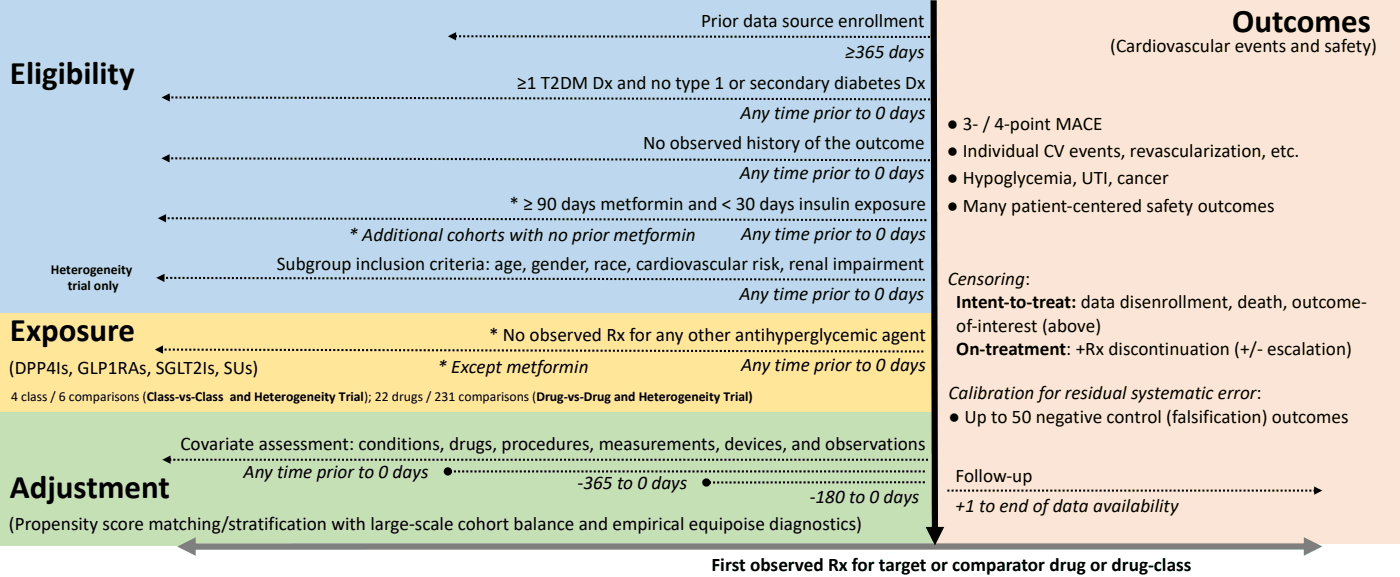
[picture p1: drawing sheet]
<svg xmlns="http://www.w3.org/2000/svg" width="360mm" height="148mm" viewBox="0 0 360 148" stroke-linecap="round" stroke-linejoin="round" font-family="sans-serif">
<path d="M239.6 0h120.7v139.7h-120.7z" fill="#fbe5d6"/>
<path d="M0 105.7h239.9v34.4h-239.9z" fill="#c5e0b4"/>
<path d="M0 80.1h239.9v25.7h-239.9z" fill="#ffe699"/>
<path d="M0 .1h240.1v80.4h-240.1z" fill="#bdd7ee"/>
<path d="M49.6 139.6v1.6h286.7v-1.6zM45.6 140.4l4.8 2.4v-4.8zM335.5 138v4.8l4.8-2.4z" fill="#7f7f7f"/>
<g fill="#000">
<path d="M238.8 9.2h.5v.6h-.5zM237.7 9.2h.5v.6h-.5zM236.7 9.2h.5v.6h-.5zM235.6 9.2h.5v.6h-.5zM234.5 9.2h.6v.6h-.6zM233.5 9.2h.5v.6h-.5zM232.4 9.2h.6v.6h-.6zM231.4 9.2h.5v.5h-.5zM230.3 9.2h.5v.5h-.5zM229.3 9.2h.5v.5h-.5zM228.2 9.2h.5v.5h-.5zM227.1 9.2h.6v.5h-.6zM226.1 9.2h.5v.5h-.5zM225 9.2h.5v.5h-.5zM224 9.2h.5v.5h-.5zM222.9 9.2h.5v.5h-.5zM221.8 9.2h.6v.5h-.6zM220.8 9.2h.5v.5h-.5zM219.7 9.2h.6v.5h-.6zM218.7 9.2h.5v.5h-.5zM217.6 9.2h.5v.5h-.5zM216.6 9.2h.5v.5h-.5zM215.5 9.2h.5v.5h-.5zM214.4 9.2h.6v.5h-.6zM213.4 9.2h.5v.5h-.5zM212.3 9.2h.5v.5h-.5zM211.3 9.2h.5v.5h-.5zM210.2 9.2h.5v.5h-.5zM209.1 9.2h.6v.5h-.6zM208.1 9.2h.5v.5h-.5zM207 9.2h.6v.5h-.6zM206 9.2h.5v.5h-.5zM204.9 9.2h.5v.5h-.5zM203.9 9.2h.5v.5h-.5zM202.8 9.2h.5v.5h-.5zM201.7 9.2h.6v.5h-.6zM200.7 9.2h.5v.5h-.5zM199.6 9.2h.5v.5h-.5zM198.6 9.2h.5v.5h-.5zM197.5 9.2h.5v.5h-.5zM196.4 9.2h.6v.5h-.6zM195.4 9.2h.5v.5h-.5zM194.3 9.2h.6v.5h-.6zM193.3 9.2h.5v.5h-.5zM192.2 9.2h.5v.5h-.5zM191.2 9.2h.5v.5h-.5zM190.1 9.2h.5v.5h-.5zM189 9.2h.6v.5h-.6zM188 9.2h.5v.5h-.5zM186.9 9.2h.5v.5h-.5zM185.9 9.2h.5v.5h-.5zM184.8 9.2h.5v.5h-.5zM183.7 9.2h.6v.5h-.6zM182.7 9.1h.5v.6h-.5zM181.6 9.1h.6v.6h-.6zM180.6 9.1h.5v.6h-.5zM179.5 9.1h.5v.6h-.5zM178.5 9.1h.5v.6h-.5zM177.4 9.1h.5v.6h-.5zM176.3 9.1h.6v.6h-.6zM175.3 9.1h.5v.6h-.5zM174.2 9.1h.5v.6h-.5zM173.2 9.1h.5v.6h-.5zM172.1 9.1h.5v.6h-.5zM171 9.1h.6v.6h-.6zM170 9.1h.5v.6h-.5zM168.9 9.1h.6v.6h-.6zM167.9 9.1h.5v.6h-.5zM166.8 9.1h.5v.6h-.5zM165.8 9.1h.5v.6h-.5zM164.7 9.1h.5v.6h-.5zM163.6 9.1h.6v.6h-.6zM162.6 9.1h.5v.5h-.5zM161.5 9.1h.5v.5h-.5zM160.5 9.1h.5v.5h-.5zM159.4 9.1h.5v.5h-.5zM158.3 9.1h.6v.5h-.6zM157.3 9.1h.5v.5h-.5zM156.2 9.1h.6v.5h-.6zM155.2 9.1h.5v.5h-.5zM154.1 9.1h.5v.5h-.5zM153.1 9.1h.5v.5h-.5zM152 9.1h.5v.5h-.5zM150.9 9.1h.6v.5h-.6zM149.9 9.1h.5v.5h-.5zM148.8 9.1h.5v.5h-.5zM147.8 9.1h.5v.5h-.5zM146.7 9.1h.5v.5h-.5zM145.6 9.1h.6v.5h-.6zM144.6 9.1h.5v.5h-.5zM143.5 9.1h.6v.5h-.6zM142.5 9.1h.5v.5h-.5zM141.4 9.1h.5v.5h-.5zM140.4 9.1h.5v.5h-.5zM139.3 9.1h.5v.5h-.5zM138.2 9.1h.6v.5h-.6zM137.2 9.1h.5v.5h-.5zM136.1 9.1h.5v.5h-.5zM135.1 9.1h.5v.5h-.5zM134 9.1h.5v.5h-.5zM132.9 9.1h.6v.5h-.6zM131.9 9.1h.5v.5h-.5zM130.8 9.1h.6v.5h-.6zM129.8 9.1h.5v.5h-.5zM128.7 9.1h.5v.5h-.5zM127.7 9.1h.5v.5h-.5zM126.6 9.1h.5v.5h-.5zM125.5 9.1h.6v.5h-.6zM124.5 9.1h.5v.5h-.5zM123.4 9.1h.5v.5h-.5zM122.4 9.1h.5v.5h-.5zM121.3 9.1h.5v.5h-.5zM120.2 9.1h.6v.5h-.6zM119.2 9.1h.5v.5h-.5zM118.1 9.1h.6v.5h-.6zM117.1 9.1h.5v.5h-.5zM115.3 9.3l2.1-1v2.1z"/>
<path d="M239.5 .1h1.5l.4 136.1h-1.6zM238.2 135.4h4.8l-2.4 4.7z"/>
<path d="M238.8 25.3h.5v.5h-.5zM237.8 25.3h.5v.5h-.5zM236.7 25.3h.5v.5h-.5zM235.6 25.3h.6v.5h-.6zM234.6 25.2l.5 .1v.5h-.5zM233.5 25.2h.6v.6h-.6zM232.5 25.2h.5v.6h-.5zM231.4 25.2h.5v.6h-.5zM230.4 25.2h.5v.6h-.5zM229.3 25.2h.5v.6h-.5zM228.2 25.2h.6v.6h-.6zM227.2 25.2h.5v.6h-.5zM226.1 25.2h.5v.6h-.5zM225.1 25.2h.5v.6h-.5zM224 25.2h.5v.6h-.5zM222.9 25.2h.6v.6l-.6-.1zM221.9 25.2h.5v.5h-.5zM220.8 25.2h.6v.5h-.6zM219.8 25.2h.5v.5h-.5zM218.7 25.2h.5v.5h-.5zM217.7 25.2h.5v.5h-.5zM216.6 25.2h.5v.5h-.5zM215.5 25.2h.6v.5h-.6zM214.5 25.2h.5v.5h-.5zM213.4 25.2h.5v.5h-.5zM212.4 25.2h.5v.5h-.5zM211.3 25.2h.5v.5h-.5zM210.2 25.2h.6v.5h-.6zM209.2 25.2h.5v.5h-.5zM208.1 25.2h.6v.5h-.6zM207.1 25.2h.5v.5h-.5zM206 25.2h.5v.5h-.5zM205 25.2h.5v.5h-.5zM203.9 25.2h.5v.5h-.5zM202.8 25.2h.6v.5h-.6zM201.8 25.2h.5v.5h-.5zM200.7 25.2h.5v.5h-.5zM199.7 25.2h.5v.5h-.5zM198.6 25.2h.5v.5h-.5zM197.5 25.2h.6v.5h-.6zM196.5 25.2h.5v.5h-.5zM195.4 25.2h.6v.5h-.6zM194.4 25.1h.5v.6h-.5zM193.3 25.1h.5v.6h-.5zM192.3 25.1h.5v.6h-.5zM191.2 25.1h.5v.6h-.5zM190.1 25.1h.6v.6h-.6zM189.1 25.1h.5v.6h-.5zM188 25.1h.5v.6h-.5zM187 25.1h.5v.6h-.5zM185.9 25.1h.5v.6h-.5zM184.8 25.1h.6v.6h-.6zM183.8 25.1h.5v.6h-.5zM182.7 25.1h.6v.5h-.6zM181.7 25.1h.5v.5h-.5zM180.6 25.1h.5v.5h-.5zM179.6 25.1h.5v.5h-.5zM178.5 25.1h.5v.5h-.5zM177.4 25.1h.6v.5h-.6zM176.4 25.1h.5v.5h-.5zM175.3 25.1h.5v.5h-.5zM174.3 25.1h.5v.5h-.5zM173.2 25.1h.5v.5h-.5zM172.1 25.1h.6v.5h-.6zM171.1 25.1h.5v.5h-.5zM170 25.1h.6v.5h-.6zM169 25.1h.5v.5h-.5zM167.9 25.1h.5v.5h-.5zM166.9 25.1h.5v.5h-.5zM165.8 25.1h.5v.5h-.5zM164.7 25.1h.6v.5h-.6zM163.7 25.1h.5v.5h-.5zM162.6 25.1h.5v.5h-.5zM161.6 25.1h.5v.5h-.5zM160.5 25.1h.5v.5h-.5zM159.4 25.1h.6v.5h-.6zM158.4 25.1h.5v.5h-.5zM157.3 25.1h.6v.5h-.6zM156.3 25.1h.5v.5h-.5zM155.2 25.1h.5v.5h-.5zM154.2 25h.5v.6h-.5zM153.1 25h.5v.6h-.5zM152 25h.6v.6h-.6zM151 25h.5v.6h-.5zM149.9 25h.5v.6h-.5zM148.9 25h.5v.6h-.5zM147.8 25h.5v.6h-.5zM146.7 25h.6v.6h-.6zM145.7 25h.5v.6h-.5zM144.6 25h.6v.6h-.6zM143.6 25h.5v.6h-.5zM142.5 25h.5v.5h-.5zM141.5 25h.5v.5h-.5zM140.4 25h.5v.5h-.5zM139.3 25h.6v.5h-.6zM138.3 25h.5v.5h-.5zM137.2 25h.5v.5h-.5zM136.2 25h.5v.5h-.5zM135.1 25h.5v.5h-.5zM134 25h.6v.5h-.6zM133 25h.5v.5h-.5zM131.9 25h.6v.5h-.6zM130.9 25h.5v.5h-.5zM129.8 25h.5v.5h-.5zM128.8 25h.5v.5h-.5zM127.7 25h.5v.5h-.5zM126.6 25h.6v.5h-.6zM125.6 25h.5v.5h-.5zM124.5 25h.5v.5h-.5zM123.5 25h.5v.5h-.5zM122.4 25h.5v.5h-.5zM121.3 25h.6v.5h-.6zM120.3 25h.5v.5h-.5zM119.2 25h.6v.5h-.6zM118.2 25h.5v.5h-.5zM117.1 25h.5v.5h-.5zM116.1 25h.5v.5h-.5zM115 25h.5v.5h-.5zM113.9 24.9h.6v.6h-.6zM112.9 24.9h.5v.6h-.5zM111.8 24.9h.5v.6h-.5zM110.8 24.9h.5v.6h-.5zM109.7 24.9h.5v.6h-.5zM108.6 24.9h.6v.6h-.6zM107.6 24.9h.5v.6h-.5zM106.5 24.9h.6v.6h-.6zM105.5 24.9h.5v.6h-.5zM104.4 24.9h.5v.6h-.5zM103.4 24.9h.5v.6h-.5zM102.3 24.9h.5v.5h-.5zM101.2 24.9h.6v.5h-.6zM100.2 24.9h.5v.5h-.5zM99.1 24.9h.5v.5h-.5zM98.1 24.9h.5v.5h-.5zM97 24.9h.5v.5h-.5zM95.9 24.9h.6v.5h-.6zM94.9 24.9h.5v.5h-.5zM93.8 24.9h.6v.5h-.6zM92.8 24.9h.5v.5h-.5zM91.7 24.9h.5v.5h-.5zM90.7 24.9h.5v.5h-.5zM89.6 24.9h.5v.5h-.5zM88.5 24.9h.6v.5h-.6zM87.5 24.9h.5v.5h-.5zM86.4 24.9h.5v.5h-.5zM85.4 24.9h.5v.5h-.5zM84.3 24.9h.5v.5h-.5zM83.2 24.9h.6v.5h-.6zM82.2 24.9h.5v.5h-.5zM81.1 24.9h.6v.5h-.6zM80.1 24.9h.5v.5h-.5zM79 24.9h.5v.5h-.5zM78 24.9h.5v.5h-.5zM76.9 24.9h.5v.5h-.5zM75.8 24.9h.6v.5h-.6zM74.8 24.9h.5v.5h-.5zM73.7 24.8h.5v.6h-.5zM72.7 24.8h.5v.6h-.5zM71.6 24.8h.5v.6h-.5zM70.5 24.8h.6v.6h-.6zM69.5 24.8h.5v.6h-.5zM68.4 24.8h.6v.6h-.6zM67.4 24.8h.5v.6h-.5zM66.3 24.8h.5v.6h-.5zM65.3 24.8h.5v.6h-.5zM64.2 24.8h.5v.6h-.5zM63.1 24.8h.6v.6h-.6zM62.1 24.8h.5v.5h-.5zM61 24.8h.5v.5h-.5zM60 24.8h.5v.5h-.5zM58.9 24.8h.5v.5h-.5zM57.8 24.8h.6v.5h-.6zM56.8 24.8h.5v.5h-.5zM55.7 24.8h.6v.5h-.6zM54.7 24.8h.5v.5h-.5zM53.6 24.8h.5v.5h-.5zM52.6 24.8h.5v.5h-.5zM51.5 24.8h.5v.5h-.5zM50.4 24.8h.6v.5h-.6zM49.4 24.8h.5v.5h-.5zM48.3 24.8h.5v.5h-.5zM47.3 24.8h.5v.5h-.5zM46.2 24.8h.5v.5h-.5zM45.1 24.8h.6v.5h-.6zM44.1 24.8h.5v.5h-.5zM43.3 24.8h.3v.5h-.3zM41.6 25l2.1-1v2.1z"/>
<path d="M237.9 56.3h.5v.5h-.5zM236.8 56.3h.5v.5h-.5zM235.7 56.3h.6v.5h-.6zM234.7 56.3h.5v.5h-.5zM233.6 56.3h.6v.5h-.6zM232.6 56.3h.5v.5h-.5zM231.5 56.3h.5v.5h-.5zM230.5 56.3h.5v.5h-.5zM229.4 56.3h.5v.5h-.5zM228.3 56.3h.6v.5h-.6zM227.3 56.3h.5v.5h-.5zM226.2 56.3h.5v.5h-.5zM225.2 56.3h.5v.5h-.5zM224.1 56.3h.5v.5h-.5zM223 56.3h.6v.5h-.6zM222 56.2l.5 .1v.5h-.5zM220.9 56.2h.6v.6h-.6zM219.9 56.2h.5v.6h-.5zM218.8 56.2h.5v.6h-.5zM217.8 56.2h.5v.6h-.5zM216.7 56.2h.5v.6h-.5zM215.6 56.2h.6v.6h-.6zM214.6 56.2h.5v.6h-.5zM213.5 56.2h.5v.6h-.5zM212.5 56.2h.5v.6h-.5zM211.4 56.2h.5v.6h-.5zM210.3 56.2h.6v.6l-.6-.1zM209.3 56.2h.5v.5h-.5zM208.2 56.2h.6v.5h-.6zM207.2 56.2h.5v.5h-.5zM206.1 56.2h.5v.5h-.5zM205.1 56.2h.5v.5h-.5zM204 56.2h.5v.5h-.5zM202.9 56.2h.6v.5h-.6zM201.9 56.2h.5v.5h-.5zM200.8 56.2h.5v.5h-.5zM199.8 56.2h.5v.5h-.5zM198.7 56.2h.5v.5h-.5zM197.6 56.2h.6v.5h-.6zM196.6 56.2h.5v.5h-.5zM195.5 56.2h.6v.5h-.6zM194.5 56.2h.5v.5h-.5zM193.4 56.2h.5v.5h-.5zM192.4 56.2h.5v.5h-.5zM191.3 56.2h.5v.5h-.5zM190.2 56.2h.6v.5h-.6zM189.2 56.2h.5v.5h-.5zM188.1 56.2h.5v.5h-.5zM187.1 56.2h.5v.5h-.5zM186 56.2h.5v.5h-.5zM184.9 56.2h.6v.5h-.6zM183.9 56.2h.5v.5h-.5zM182.8 56.2h.6v.5h-.6zM181.8 56.1l.5 .1v.5h-.5zM180.7 56.1h.5v.6h-.5zM179.7 56.1h.5v.6h-.5zM178.6 56.1h.5v.6h-.5zM177.5 56.1h.6v.6h-.6zM176.5 56.1h.5v.6h-.5zM175.4 56.1h.5v.6h-.5zM174.4 56.1h.5v.6h-.5zM173.3 56.1h.5v.6h-.5zM172.2 56.1h.6v.6h-.6zM171.2 56.1h.5v.6h-.5zM170.1 56.1h.6v.6l-.6-.1zM169.1 56.1h.5v.5h-.5zM168 56.1h.5v.5h-.5zM167 56.1h.5v.5h-.5zM165.9 56.1h.5v.5h-.5zM164.8 56.1h.6v.5h-.6zM163.8 56.1h.5v.5h-.5zM162.7 56.1h.5v.5h-.5zM161.7 56.1h.5v.5h-.5zM160.6 56.1h.5v.5h-.5zM159.5 56.1h.6v.5h-.6zM158.5 56.1h.5v.5h-.5zM157.4 56.1h.6v.5h-.6zM156.4 56.1h.5v.5h-.5zM155.3 56.1h.5v.5h-.5zM154.3 56.1h.5v.5h-.5zM153.2 56.1h.5v.5h-.5zM152.1 56.1h.6v.5h-.6zM151.1 56.1h.5v.5h-.5zM150 56.1h.5v.5h-.5zM149 56.1h.5v.5h-.5zM147.9 56.1h.5v.5h-.5zM146.8 56.1h.6v.5h-.6zM145.8 56.1h.5v.5h-.5zM144.7 56.1h.6v.5h-.6zM143.7 56.1h.5v.5h-.5zM142.6 56.1h.5v.5h-.5zM141.6 56l.5 .1v.5h-.5zM140.5 56h.5v.6h-.5zM139.4 56h.6v.6h-.6zM138.4 56h.5v.6h-.5zM137.3 56h.5v.6h-.5zM136.3 56h.5v.6h-.5zM135.2 56h.5v.6h-.5zM134.1 56h.6v.6h-.6zM133.1 56h.5v.6h-.5zM132 56h.6v.6h-.6zM131 56h.5v.6h-.5zM129.9 56h.5v.6l-.5-.1zM128.9 56h.5v.5h-.5zM127.8 56h.5v.5h-.5zM126.7 56h.6v.5h-.6zM125.7 56h.5v.5h-.5zM124.6 56h.5v.5h-.5zM123.6 56h.5v.5h-.5zM122.5 56h.5v.5h-.5zM121.4 56h.6v.5h-.6zM120.4 56h.5v.5h-.5zM119.3 56h.6v.5h-.6zM118.3 56h.5v.5h-.5zM117.2 56h.5v.5h-.5zM116.2 56h.5v.5h-.5zM115.1 56h.5v.5h-.5zM114 56h.6v.5h-.6zM113 56h.5v.5h-.5zM111.9 56h.5v.5h-.5zM110.9 56h.5v.5h-.5zM109.8 56h.5v.5h-.5zM108.7 56h.6v.5h-.6zM107.7 56h.5v.5h-.5zM106.6 56h.6v.5h-.6zM105.6 56h.5v.5h-.5zM104.5 56h.5v.5h-.5zM103.5 56h.5v.5h-.5zM102.4 56h.5v.5h-.5zM101.3 55.9l.6 .1v.5h-.6zM100.3 55.9h.5v.6h-.5zM99.2 55.9h.5v.6h-.5zM98.2 55.9h.5v.6h-.5zM97.1 55.9h.5v.6h-.5zM96 55.9h.6v.6h-.6zM95 55.9h.5v.6h-.5zM93.9 55.9h.6v.6h-.6zM92.9 55.9h.5v.6h-.5zM91.8 55.9h.5v.6h-.5zM90.8 55.9h.5v.6h-.5zM89.7 55.9h.5v.6l-.5-.1zM88.6 55.9h.6v.5h-.6zM87.6 55.9h.5v.5h-.5zM86.5 55.9h.5v.5h-.5zM85.5 55.9h.5v.5h-.5zM84.4 55.9h.5v.5h-.5zM83.3 55.9h.6v.5h-.6zM82.3 55.9h.5v.5h-.5zM81.2 55.9h.6v.5h-.6zM80.2 55.9h.5v.5h-.5zM79.1 55.9h.5v.5h-.5zM78.1 55.9h.5v.5h-.5zM77 55.9h.5v.5h-.5zM75.9 55.9h.6v.5h-.6zM74.9 55.9h.5v.5h-.5zM73.8 55.9h.5v.5h-.5zM72.8 55.9h.5v.5h-.5zM71.7 55.9h.5v.5h-.5zM70.6 55.9h.6v.5h-.6zM69.6 55.9h.5v.5h-.5zM68.5 55.9h.6v.5h-.6zM67.5 55.9h.5v.5h-.5zM66.4 55.9h.5v.5h-.5zM65.4 55.9h.5v.5h-.5zM64.3 55.9h.5v.5h-.5zM63.2 55.9h.6v.5h-.6zM62.2 55.9h.5v.5h-.5zM61.1 55.8h.5v.6h-.5zM60.1 55.8h.5v.6h-.5zM59 55.8h.5v.6h-.5zM57.9 55.8h.6v.6h-.6zM56.9 55.8h.5v.6h-.5zM55.8 55.8h.6v.6h-.6zM54.8 55.8h.5v.6h-.5zM53.7 55.8h.5v.6h-.5zM52.7 55.8h.5v.6h-.5zM51.6 55.8h.5v.6h-.5zM50.5 55.8h.6v.6h-.6zM49.5 55.8h.5v.6l-.5-.1zM48.4 55.8h.5v.5h-.5zM47.4 55.8h.5v.5h-.5zM46.3 55.8h.5v.5h-.5zM45.2 55.8h.6v.5h-.6zM44.2 55.8h.5v.5h-.5zM43.1 55.8h.6v.5h-.6zM42.4 55.8h.2v.5h-.2zM40.6 56.1l2.1-1.1v2.1z"/>
<path d="M238.8 40.9h.5v.5h-.5zM237.7 40.9h.5v.5h-.5zM236.7 40.9h.5v.5h-.5zM235.6 40.9h.5v.5h-.5zM234.5 40.9h.6v.5h-.6zM233.5 40.9h.5v.5h-.5zM232.4 40.9h.6v.5h-.6zM231.4 40.9h.5v.5h-.5zM230.3 40.9h.5v.5h-.5zM229.3 40.9h.5v.5h-.5zM228.2 40.9h.5v.5h-.5zM227.1 40.9h.6v.5h-.6zM226.1 40.9h.5v.5h-.5zM225 40.9h.5v.5h-.5zM224 40.9h.5v.5h-.5zM222.9 40.9h.5v.5h-.5zM221.8 40.9h.6v.5h-.6zM220.8 40.9h.5v.5h-.5zM219.7 40.8l.6 .1v.5h-.6zM218.7 40.8h.5v.6h-.5zM217.6 40.8h.5v.6h-.5zM216.6 40.8h.5v.6h-.5zM215.5 40.8h.5v.6h-.5zM214.4 40.8h.6v.6h-.6zM213.4 40.8h.5v.6h-.5zM212.3 40.8h.5v.6h-.5zM211.3 40.8h.5v.6h-.5zM210.2 40.8h.5v.6h-.5zM209.1 40.8h.6v.6h-.6zM208.1 40.8h.5v.6l-.5-.1zM207 40.8h.6v.5h-.6zM206 40.8h.5v.5h-.5zM204.9 40.8h.5v.5h-.5zM203.9 40.8h.5v.5h-.5zM202.8 40.8h.5v.5h-.5zM201.7 40.8h.6v.5h-.6zM200.7 40.8h.5v.5h-.5zM199.6 40.8h.5v.5h-.5zM198.6 40.8h.5v.5h-.5zM197.5 40.8h.5v.5h-.5zM196.4 40.8h.6v.5h-.6zM195.4 40.8h.5v.5h-.5zM194.3 40.8h.6v.5h-.6zM193.3 40.8h.5v.5h-.5zM192.2 40.8h.5v.5h-.5zM191.2 40.8h.5v.5h-.5zM190.1 40.8h.5v.5h-.5zM189 40.8h.6v.5h-.6zM188 40.8h.5v.5h-.5zM186.9 40.8h.5v.5h-.5zM185.9 40.8h.5v.5h-.5zM184.8 40.8h.5v.5h-.5zM183.7 40.8h.6v.5h-.6zM182.7 40.8h.5v.5h-.5zM181.6 40.8h.6v.5h-.6zM180.6 40.8h.5v.5h-.5zM179.5 40.7l.5 .1v.5h-.5zM178.5 40.7h.5v.6h-.5zM177.4 40.7h.5v.6h-.5zM176.3 40.7h.6v.6h-.6zM175.3 40.7h.5v.6h-.5zM174.2 40.7h.5v.6h-.5zM173.2 40.7h.5v.6h-.5zM172.1 40.7h.5v.6h-.5zM171 40.7h.6v.6h-.6zM170 40.7h.5v.6h-.5zM168.9 40.7h.6v.6h-.6zM167.9 40.7h.5v.6l-.5-.1zM166.8 40.7h.5v.5h-.5zM165.8 40.7h.5v.5h-.5zM164.7 40.7h.5v.5h-.5zM163.6 40.7h.6v.5h-.6zM162.6 40.7h.5v.5h-.5zM161.5 40.7h.5v.5h-.5zM160.5 40.7h.5v.5h-.5zM159.4 40.7h.5v.5h-.5zM158.3 40.7h.6v.5h-.6zM157.3 40.7h.5v.5h-.5zM156.2 40.7h.6v.5h-.6zM155.2 40.7h.5v.5h-.5zM154.1 40.7h.5v.5h-.5zM153.1 40.7h.5v.5h-.5zM152 40.7h.5v.5h-.5zM150.9 40.7h.6v.5h-.6zM149.9 40.7h.5v.5h-.5zM148.8 40.7h.5v.5h-.5zM147.8 40.7h.5v.5h-.5zM146.7 40.7h.5v.5h-.5zM145.6 40.7h.6v.5h-.6zM144.6 40.7h.5v.5h-.5zM143.5 40.7h.6v.5h-.6zM142.5 40.7h.5v.5h-.5zM141.4 40.7h.5v.5h-.5zM140.4 40.7h.5v.5h-.5zM139.3 40.6l.5 .1v.5h-.5zM138.2 40.6h.6v.6h-.6zM137.2 40.6h.5v.6h-.5zM136.1 40.6h.5v.6h-.5zM135.1 40.6h.5v.6h-.5zM134 40.6h.5v.6h-.5zM132.9 40.6h.6v.6h-.6zM131.9 40.6h.5v.6h-.5zM130.8 40.6h.6v.6h-.6zM129.8 40.6h.5v.6h-.5zM128.7 40.6h.5v.6h-.5zM127.7 40.6h.5v.6l-.5-.1zM126.6 40.6h.5v.5h-.5zM125.5 40.6h.6v.5h-.6zM124.5 40.6h.5v.5h-.5zM123.4 40.6h.5v.5h-.5zM122.4 40.6h.5v.5h-.5zM121.3 40.6h.5v.5h-.5zM120.2 40.6h.6v.5h-.6zM119.2 40.6h.5v.5h-.5zM118.1 40.6h.6v.5h-.6zM117.1 40.6h.5v.5h-.5zM116 40.6h.5v.5h-.5zM115 40.6h.5v.5h-.5zM113.9 40.6h.5v.5h-.5zM112.8 40.6h.6v.5h-.6zM111.8 40.6h.5v.5h-.5zM110.7 40.6h.5v.5h-.5zM109.7 40.6h.5v.5h-.5zM108.6 40.6h.5v.5h-.5zM107.5 40.6h.6v.5h-.6zM106.5 40.6h.5v.5h-.5zM105.4 40.6h.6v.5h-.6zM104.4 40.6h.5v.5h-.5zM103.3 40.6h.5v.5h-.5zM102.3 40.6h.5v.5h-.5zM101.2 40.6h.5v.5h-.5zM100.1 40.6h.6v.5h-.6zM99.1 40.5h.5v.6h-.5zM98 40.5h.5v.6h-.5zM97 40.5h.5v.6h-.5zM95.9 40.5h.5v.6h-.5zM94.8 40.5h.6v.6h-.6zM93.8 40.5h.5v.6h-.5zM92.7 40.5h.6v.6h-.6zM91.7 40.5h.5v.6h-.5zM90.6 40.5h.5v.6h-.5zM89.6 40.5h.5v.6h-.5zM88.5 40.5h.5v.6h-.5zM87.4 40.5h.6v.5h-.6zM86.4 40.5h.5v.5h-.5zM85.3 40.5h.5v.5h-.5zM84.3 40.5h.5v.5h-.5zM83.2 40.5h.5v.5h-.5zM82.1 40.5h.6v.5h-.6zM81.1 40.5h.5v.5h-.5zM80 40.5h.6v.5h-.6zM79 40.5h.5v.5h-.5zM77.9 40.5h.5v.5h-.5zM76.9 40.5h.5v.5h-.5zM75.8 40.5h.5v.5h-.5zM74.7 40.5h.6v.5h-.6zM73.7 40.5h.5v.5h-.5zM72.6 40.5h.5v.5h-.5zM71.6 40.5h.5v.5h-.5zM70.5 40.5h.5v.5h-.5zM69.4 40.5h.6v.5h-.6zM68.4 40.5h.5v.5h-.5zM67.3 40.5h.6v.5h-.6zM66.3 40.5h.5v.5h-.5zM65.2 40.5h.5v.5h-.5zM64.2 40.5h.5v.5h-.5zM63.1 40.5h.5v.5h-.5zM62 40.5h.6v.5h-.6zM61 40.5h.5v.5h-.5zM59.9 40.5h.5v.5h-.5zM58.9 40.4h.5v.6h-.5zM57.8 40.4h.5v.6h-.5zM56.7 40.4h.6v.6h-.6zM55.7 40.4h.5v.6h-.5zM54.6 40.4h.6v.6h-.6zM53.6 40.4h.5v.6h-.5zM52.5 40.4h.5v.6h-.5zM51.5 40.4h.5v.6h-.5zM50.4 40.4h.5v.6h-.5zM49.3 40.4h.6v.6h-.6zM48.3 40.4h.5v.6h-.5zM47.2 40.4h.5v.5h-.5zM46.2 40.4h.5v.5h-.5zM45.1 40.4h.5v.5h-.5zM44 40.4h.6v.5h-.6zM43.3 40.4h.2v.5h-.2zM41.5 40.7l2.1-1.1v2.1z"/>
<path d="M237.5 71.6h.5v.5h-.5zM236.4 71.6h.5v.5h-.5zM235.3 71.6h.6v.5h-.6zM234.3 71.6h.5v.5h-.5zM233.2 71.6h.6v.5h-.6zM232.2 71.6h.5v.5h-.5zM231.1 71.6h.5v.5h-.5zM230.1 71.6h.5v.5h-.5zM229 71.6h.5v.5h-.5zM227.9 71.6h.6v.5h-.6zM226.9 71.6h.5v.5h-.5zM225.8 71.6h.6v.5h-.6zM224.8 71.6h.5v.5h-.5zM223.7 71.6h.5v.5h-.5zM222.6 71.6h.6v.5h-.6zM221.6 71.6h.5v.5h-.5zM220.5 71.6h.6v.5h-.6zM219.5 71.6h.5v.5h-.5zM218.4 71.6h.5v.5h-.5zM217.4 71.6h.5v.5h-.5zM216.3 71.6h.5v.5h-.5zM215.2 71.6h.6v.5h-.6zM214.2 71.6h.5v.5h-.5zM213.1 71.6h.6v.5h-.6zM212.1 71.6h.5v.5h-.5zM211 71.5h.5v.6h-.5zM209.9 71.5h.6v.6h-.6zM208.9 71.5h.5v.6h-.5zM207.8 71.5h.6v.6h-.6zM206.8 71.5h.5v.6h-.5zM205.7 71.5h.5v.6h-.5zM204.7 71.5h.5v.6h-.5zM203.6 71.5h.5v.6h-.5zM202.5 71.5h.6v.6h-.6zM201.5 71.5h.5v.6h-.5zM200.4 71.5h.6v.6h-.6zM199.4 71.5h.5v.5h-.5zM198.3 71.5h.5v.5h-.5zM197.2 71.5h.6v.5h-.6zM196.2 71.5h.5v.5h-.5zM195.1 71.5h.6v.5h-.6zM194.1 71.5h.5v.5h-.5zM193 71.5h.5v.5h-.5zM192 71.5h.5v.5h-.5zM190.9 71.5h.5v.5h-.5zM189.8 71.5h.6v.5h-.6zM188.8 71.5h.5v.5h-.5zM187.7 71.5h.6v.5h-.6zM186.7 71.5h.5v.5h-.5zM185.6 71.5h.5v.5h-.5zM184.5 71.5h.6v.5h-.6zM183.5 71.5h.5v.5h-.5zM182.4 71.5h.6v.5h-.6zM181.4 71.5h.5v.5h-.5zM180.3 71.5h.5v.5h-.5zM179.3 71.5h.5v.5h-.5zM178.2 71.5h.5v.5h-.5zM177.1 71.5h.6v.5h-.6zM176.1 71.5h.5v.5h-.5zM175 71.5h.6v.5h-.6zM174 71.5h.5v.5h-.5zM172.9 71.5h.5v.5h-.5zM171.8 71.4l.6 .1v.5h-.6zM170.8 71.4h.5v.6h-.5zM169.7 71.4h.6v.6h-.6zM168.7 71.4h.5v.6h-.5zM167.6 71.4h.5v.6h-.5zM166.6 71.4h.5v.6h-.5zM165.5 71.4h.5v.6h-.5zM164.4 71.4h.6v.6h-.6zM163.4 71.4h.5v.6h-.5zM162.3 71.4h.6v.6h-.6zM161.3 71.4h.5v.6h-.5zM160.2 71.4h.5v.6h-.5zM159.1 71.4h.6v.5h-.6zM158.1 71.4h.5v.5h-.5zM157 71.4h.6v.5h-.6zM156 71.4h.5v.5h-.5zM154.9 71.4h.5v.5h-.5zM153.9 71.4h.5v.5h-.5zM152.8 71.4h.5v.5h-.5zM151.7 71.4h.6v.5h-.6zM150.7 71.4h.5v.5h-.5zM149.6 71.4h.6v.5h-.6zM148.6 71.4h.5v.5h-.5zM147.5 71.4h.5v.5h-.5zM146.4 71.4h.6v.5h-.6zM145.4 71.4h.5v.5h-.5zM144.3 71.4h.6v.5h-.6zM143.3 71.4h.5v.5h-.5zM142.2 71.4h.5v.5h-.5zM141.2 71.4h.5v.5h-.5zM140.1 71.4h.5v.5h-.5zM139 71.4h.6v.5h-.6zM138 71.4h.5v.5h-.5zM136.9 71.4h.6v.5h-.6zM135.9 71.4h.5v.5h-.5zM134.8 71.4h.5v.5h-.5zM133.7 71.4h.6v.5h-.6zM132.7 71.4h.5v.5h-.5zM131.6 71.3l.6 .1v.5h-.6zM130.6 71.3h.5v.6h-.5zM129.5 71.3h.5v.6h-.5zM128.5 71.3h.5v.6h-.5zM127.4 71.3h.5v.6h-.5zM126.3 71.3h.6v.6h-.6zM125.3 71.3h.5v.6h-.5zM124.2 71.3h.6v.6h-.6zM123.2 71.3h.5v.6h-.5zM122.1 71.3h.5v.6h-.5zM121 71.3h.6v.6h-.6zM120 71.3h.5v.6l-.5-.1zM118.9 71.3h.6v.5h-.6zM117.9 71.3h.5v.5h-.5zM116.8 71.3h.5v.5h-.5zM115.8 71.3h.5v.5h-.5zM114.7 71.3h.5v.5h-.5zM113.6 71.3h.6v.5h-.6zM112.6 71.3h.5v.5h-.5zM111.5 71.3h.6v.5h-.6zM110.5 71.3h.5v.5h-.5zM109.4 71.3h.5v.5h-.5zM108.3 71.3h.6v.5h-.6zM107.3 71.3h.5v.5h-.5zM106.2 71.3h.6v.5h-.6zM105.2 71.3h.5v.5h-.5zM104.1 71.3h.5v.5h-.5zM103.1 71.3h.5v.5h-.5zM102 71.3h.5v.5h-.5zM100.9 71.3h.6v.5h-.6zM99.9 71.3h.5v.5h-.5zM98.8 71.3h.6v.5h-.6zM97.8 71.3h.5v.5h-.5zM96.7 71.3h.5v.5h-.5zM95.6 71.3h.6v.5h-.6zM94.6 71.3h.5v.5h-.5zM93.5 71.3h.6v.5h-.6zM92.5 71.3h.5v.5h-.5zM91.4 71.2l.5 .1v.5h-.5zM90.4 71.2h.5v.6h-.5zM89.3 71.2h.5v.6h-.5zM88.2 71.2h.6v.6h-.6zM87.2 71.2h.5v.6h-.5zM86.1 71.2h.6v.6h-.6zM85.1 71.2h.5v.6h-.5zM84 71.2h.5v.6h-.5zM82.9 71.2h.6v.6h-.6zM81.9 71.2h.5v.6h-.5zM80.8 71.2h.6v.6h-.6zM79.8 71.2h.5v.6l-.5-.1zM78.7 71.2h.5v.5h-.5zM77.7 71.2h.5v.5h-.5zM76.6 71.2h.5v.5h-.5zM75.5 71.2h.6v.5h-.6zM74.5 71.2h.5v.5h-.5zM73.4 71.2h.6v.5h-.6zM72.4 71.2h.5v.5h-.5zM71.3 71.2h.5v.5h-.5zM70.2 71.2h.6v.5h-.6zM69.2 71.2h.5v.5h-.5zM68.1 71.2h.6v.5h-.6zM67.1 71.2h.5v.5h-.5zM66 71.2h.5v.5h-.5zM65 71.2h.5v.5h-.5zM63.9 71.2h.5v.5h-.5zM62.8 71.2h.6v.5h-.6zM61.8 71.2h.5v.5h-.5zM60.7 71.2h.6v.5h-.6zM59.7 71.2h.5v.5h-.5zM58.6 71.2h.5v.5h-.5zM57.5 71.2h.6v.5h-.6zM56.5 71.2h.5v.5h-.5zM55.4 71.2h.6v.5h-.6zM54.4 71.2h.5v.5h-.5zM53.3 71.2h.5v.5h-.5zM52.3 71.2h.5v.5h-.5zM51.2 71.1l.5 .1v.5h-.5zM50.1 71.1h.6v.6h-.6zM49.1 71.1h.5v.6h-.5zM48 71.1h.6v.6h-.6zM47 71.1h.5v.6h-.5zM45.9 71.1h.5v.6h-.5zM44.8 71.1h.6v.6h-.6zM43.8 71.1h.5v.6h-.5zM42.7 71.1h.6v.6h-.6zM42 71.1h.2v.6h-.2zM40.2 71.4l2.1-1.1v2.1z"/>
<path d="M237.1 90h.5v.6h-.5zM236 90h.6v.6h-.6zM235 90h.5v.6h-.5zM233.9 90h.5v.6h-.5zM232.9 90h.5v.6h-.5zM231.8 90h.5v.5h-.5zM230.7 90h.6v.5h-.6zM229.7 90h.5v.5h-.5zM228.6 90h.5v.5h-.5zM227.6 90h.5v.5h-.5zM226.5 90h.5v.5h-.5zM225.4 90h.6v.5h-.6zM224.4 90h.5v.5h-.5zM223.3 90h.6v.5h-.6zM222.3 90h.5v.5h-.5zM221.2 90h.5v.5h-.5zM220.2 90h.5v.5h-.5zM219.1 90h.5v.5h-.5zM218 90h.6v.5h-.6zM217 90h.5v.5h-.5zM215.9 90h.5v.5h-.5zM214.9 90h.5v.5h-.5zM213.8 90h.5v.5h-.5zM212.7 90h.6v.5h-.6zM211.7 90h.5v.5h-.5zM210.6 90h.6v.5h-.6zM209.6 90h.5v.5h-.5zM208.5 90h.5v.5h-.5zM207.5 90h.5v.5h-.5zM206.4 90h.5v.5h-.5zM205.3 90h.6v.5h-.6zM204.3 89.9l.5 .1v.5h-.5zM203.2 89.9h.5v.6h-.5zM202.2 89.9h.5v.6h-.5zM201.1 89.9h.5v.6h-.5zM200 89.9h.6v.6h-.6zM199 89.9h.5v.6h-.5zM197.9 89.9h.6v.6h-.6zM196.9 89.9h.5v.6h-.5zM195.8 89.9h.5v.6h-.5zM194.8 89.9h.5v.6h-.5zM193.7 89.9h.5v.6h-.5zM192.6 89.9h.6v.6l-.6-.1zM191.6 89.9h.5v.5h-.5zM190.5 89.9h.5v.5h-.5zM189.5 89.9h.5v.5h-.5zM188.4 89.9h.5v.5h-.5zM187.3 89.9h.6v.5h-.6zM186.3 89.9h.5v.5h-.5zM185.2 89.9h.6v.5h-.6zM184.2 89.9h.5v.5h-.5zM183.1 89.9h.5v.5h-.5zM182.1 89.9h.5v.5h-.5zM181 89.9h.5v.5h-.5zM179.9 89.9h.6v.5h-.6zM178.9 89.9h.5v.5h-.5zM177.8 89.9h.5v.5h-.5zM176.8 89.9h.5v.5h-.5zM175.7 89.9h.5v.5h-.5zM174.6 89.9h.6v.5h-.6zM173.6 89.9h.5v.5h-.5zM172.5 89.9h.6v.5h-.6zM171.5 89.9h.5v.5h-.5zM170.4 89.9h.5v.5h-.5zM169.4 89.9h.5v.5h-.5zM168.3 89.9h.5v.5h-.5zM167.2 89.9h.6v.5h-.6zM166.2 89.9h.5v.5h-.5zM165.1 89.9h.5v.5h-.5zM164.1 89.8l.5 .1v.5h-.5zM163 89.8h.5v.6h-.5zM161.9 89.8h.6v.6h-.6zM160.9 89.8h.5v.6h-.5zM159.8 89.8h.6v.6h-.6zM158.8 89.8h.5v.6h-.5zM157.7 89.8h.5v.6h-.5zM156.7 89.8h.5v.6h-.5zM155.6 89.8h.5v.6h-.5zM154.5 89.8h.6v.6h-.6zM153.5 89.8h.5v.6h-.5zM152.4 89.8h.5v.6l-.5-.1zM151.4 89.8h.5v.5h-.5zM150.3 89.8h.5v.5h-.5zM149.2 89.8h.6v.5h-.6zM148.2 89.8h.5v.5h-.5zM147.1 89.8h.6v.5h-.6zM146.1 89.8h.5v.5h-.5zM145 89.8h.5v.5h-.5zM144 89.8h.5v.5h-.5zM142.9 89.8h.5v.5h-.5zM141.8 89.8h.6v.5h-.6zM140.8 89.8h.5v.5h-.5zM139.7 89.8h.5v.5h-.5zM138.7 89.8h.5v.5h-.5zM137.6 89.8h.5v.5h-.5zM136.5 89.8h.6v.5h-.6zM135.5 89.8h.5v.5h-.5zM134.4 89.8h.6v.5h-.6zM133.4 89.8h.5v.5h-.5zM132.3 89.8h.5v.5h-.5zM131.3 89.8h.5v.5h-.5zM130.2 89.8h.5v.5h-.5zM129.1 89.8h.6v.5h-.6zM128.1 89.8h.5v.5h-.5zM127 89.8h.5v.5h-.5zM126 89.8h.5v.5h-.5zM124.9 89.8h.5v.5h-.5zM123.8 89.7l.6 .1v.5h-.6zM122.8 89.7h.5v.6h-.5zM121.7 89.7h.6v.6h-.6zM120.7 89.7h.5v.6h-.5zM119.6 89.7h.5v.6h-.5zM118.6 89.7h.5v.6h-.5zM117.5 89.7h.5v.6h-.5zM116.4 89.7h.6v.6h-.6zM115.4 89.7h.5v.6h-.5zM114.3 89.7h.5v.6h-.5zM113.3 89.7h.5v.6h-.5zM112.2 89.7h.5v.6l-.5-.1zM111.1 89.7h.6v.5h-.6zM110.1 89.7h.5v.5h-.5zM109 89.7h.6v.5h-.6zM108 89.7h.5v.5h-.5zM106.9 89.7h.5v.5h-.5zM105.9 89.7h.5v.5h-.5zM104.8 89.7h.5v.5h-.5zM103.7 89.7h.6v.5h-.6zM102.7 89.7h.5v.5h-.5zM101.6 89.7h.5v.5h-.5zM100.6 89.7h.5v.5h-.5zM99.5 89.7h.5v.5h-.5zM98.4 89.7h.6v.5h-.6zM97.4 89.7h.5v.5h-.5zM96.3 89.7h.6v.5h-.6zM95.3 89.7h.5v.5h-.5zM94.2 89.7h.5v.5h-.5zM93.2 89.7h.5v.5h-.5zM92.1 89.7h.5v.5h-.5zM91 89.7h.6v.5h-.6zM90 89.7h.5v.5h-.5zM88.9 89.7h.5v.5h-.5zM87.9 89.7h.5v.5h-.5zM86.8 89.7h.5v.5h-.5zM85.7 89.7h.6v.5h-.6zM84.7 89.7h.5v.5h-.5zM83.6 89.6l.6 .1v.5h-.6zM82.6 89.6h.5v.6h-.5zM81.5 89.6h.5v.6h-.5zM80.5 89.6h.5v.6h-.5zM79.4 89.6h.5v.6h-.5zM78.3 89.6h.6v.6h-.6zM77.3 89.6h.5v.6h-.5zM76.2 89.6h.5v.6h-.5zM75.2 89.6h.5v.6h-.5zM74.1 89.6h.5v.6h-.5zM73 89.6h.6v.6h-.6zM72 89.6h.5v.6l-.5-.1zM70.9 89.6h.6v.5h-.6zM69.9 89.6h.5v.5h-.5zM68.8 89.6h.5v.5h-.5zM67.8 89.6h.5v.5h-.5zM66.7 89.6h.5v.5h-.5zM65.6 89.6h.6v.5h-.6zM64.6 89.6h.5v.5h-.5zM63.5 89.6h.5v.5h-.5zM62.5 89.6h.5v.5h-.5zM61.4 89.6h.5v.5h-.5zM60.3 89.6h.6v.5h-.6zM59.3 89.6h.5v.5h-.5zM58.2 89.6h.6v.5h-.6zM57.2 89.6h.5v.5h-.5zM56.1 89.6h.5v.5h-.5zM55.1 89.6h.5v.5h-.5zM54 89.6h.5v.5h-.5zM52.9 89.6h.6v.5h-.6zM51.9 89.6h.5v.5h-.5zM50.8 89.6h.5v.5h-.5zM49.8 89.6h.5v.5h-.5zM48.7 89.6h.5v.5h-.5zM47.6 89.6h.6v.5h-.6zM46.6 89.6h.5v.5h-.5zM45.5 89.6h.6v.5h-.6zM44.5 89.6h.5v.5h-.5zM43.4 89.5h.5v.6h-.5zM42.4 89.5h.5v.6h-.5zM41.6 89.5h.2v.6h-.2zM39.8 89.8l2.2-1v2.1z"/>
<path d="M238.3 117.8v.6h.5v-.6zM237.2 117.8v.6h.5v-.6zM236.2 117.8v.6h.5v-.6zM235.1 117.8v.6h.5v-.6zM234 117.8v.6h.6v-.6zM233 117.8v.6h.5v-.6zM231.9 117.8v.6h.6v-.6zM230.9 117.8v.6h.5v-.6zM229.8 117.8v.6h.5v-.6zM228.8 117.8v.6h.5v-.6zM227.7 117.8v.6h.5v-.6zM226.6 117.8v.6h.6v-.6zM225.6 117.8v.6h.5v-.6zM224.5 117.8v.6h.5v-.6zM223.5 117.8v.6h.5v-.6zM222.4 117.8v.6h.5v-.6zM221.3 117.8v.6h.6v-.6zM220.3 117.8v.6h.5v-.6zM219.2 117.8v.6h.6v-.6zM218.2 117.8v.6h.5v-.6zM217.1 117.8v.6h.5v-.6zM216.1 117.8v.6h.5v-.6zM215 117.8v.6h.5v-.6zM213.9 117.8v.6h.6v-.6zM212.9 117.8v.6h.5v-.6zM211.8 117.8v.6h.5v-.6zM210.8 117.8v.6h.5v-.6zM209.7 117.8v.6h.5v-.6zM208.6 117.8v.6h.6v-.6zM207.6 117.8v.6h.5v-.6zM206.5 117.8v.6h.6v-.6zM205.5 117.8v.6h.5v-.6zM204.4 117.8v.6h.5v-.6zM203.4 117.8v.6h.5v-.6zM202.3 117.8v.6h.5v-.6zM201.2 117.8v.6h.6v-.6zM200.2 117.8v.6h.5v-.6zM199.1 117.8v.6h.5v-.6zM198.1 117.8v.6h.5v-.6zM197 117.8v.6h.5v-.6zM195.9 117.8v.6h.6v-.6zM194.9 117.8v.6h.5v-.6zM193.8 117.8v.6h.6v-.6zM192.8 117.8v.6h.5v-.6zM191.7 117.8v.6h.5v-.6zM190.7 117.8v.6h.5v-.6zM189.6 117.8v.6h.5v-.6zM188.5 117.8v.6h.6v-.6zM187.5 117.8v.6h.5v-.6zM186.4 117.8v.6h.5v-.6zM185.4 117.8v.6h.5v-.6zM184.3 117.8v.6h.5v-.6zM183.2 117.8v.6h.6v-.6zM182.2 117.8v.6h.5v-.6zM181.1 117.8v.6h.6v-.6zM180.1 117.8v.6h.5v-.6zM179 117.8v.6h.5v-.6zM178 117.8v.6h.5v-.6zM176.9 117.8v.6h.5v-.6zM175.8 117.8v.6h.6v-.6zM174.8 117.8v.6h.5v-.6zM173.7 117.8v.6h.5v-.6zM172.7 117.8v.6h.5v-.6zM171.6 117.8v.6h.5v-.6zM170.5 117.8v.6h.6v-.6zM169.5 117.8v.6h.5v-.6zM168.4 117.8v.6h.6v-.6zM167.4 117.8v.6h.5v-.6zM166.3 117.8v.6h.5v-.6zM165.3 117.8v.6h.5v-.6zM164.2 117.8v.6h.5v-.6zM163.1 117.8v.6h.6v-.6zM162.1 117.8v.6h.5v-.6zM161 117.8v.6h.5v-.6zM160 117.8v.6h.5v-.6zM158.9 117.8v.6h.5v-.6zM157.8 117.8v.6h.6v-.6zM156.8 117.8v.6h.5v-.6zM155.7 117.8v.6h.6v-.6zM154.7 117.8v.6h.5v-.6zM153.6 117.8v.6h.5v-.6zM152.6 117.8v.6h.5v-.6zM151.5 117.8v.6h.5v-.6zM150.4 117.8v.6h.6v-.6zM149.4 117.8v.6h.5v-.6zM148.3 117.8v.6h.5v-.6zM147.3 117.8v.6h.5v-.6zM146.2 117.8v.6h.5v-.6zM145.1 117.8v.6h.6v-.6zM144.1 117.8v.6h.5v-.6zM143 117.8v.6h.6v-.6zM142 117.8v.6h.5v-.6zM140.9 117.8v.6h.5v-.6zM139.9 117.8v.6h.5v-.6zM138.8 117.8v.6h.5v-.6zM137.7 117.8v.6h.6v-.6zM136.7 117.8v.6h.5v-.6zM135.6 117.8v.6h.5v-.6zM134.6 117.8v.6h.5v-.6zM133.5 117.8v.6h.5v-.6zM132.4 117.8v.6h.6v-.6zM131.4 117.8v.6h.5v-.6zM130.3 117.8v.6h.6v-.6zM129.3 117.8v.6h.5v-.6zM128.2 117.8v.6h.5v-.6zM127.2 117.8v.6h.5v-.6zM126.1 117.8v.6h.5v-.6zM125 117.8v.6h.6v-.6zM124 117.8v.6h.5v-.6zM122.9 117.8v.6h.5v-.6zM121.9 117.8v.6h.5v-.6zM120.8 117.8v.6h.5v-.6zM119.7 117.8v.6h.6v-.6zM118.7 117.8v.6h.5v-.6zM117.6 117.8v.6h.6v-.6zM116.6 117.8v.6h.5v-.6zM115.5 117.8v.6h.5v-.6zM114.5 117.8v.6h.5v-.6zM113.4 117.8v.6h.5v-.6zM112.3 117.8v.6h.6v-.6zM111.3 117.8v.6h.5v-.6zM110.2 117.8v.6h.5v-.6zM109.2 117.8v.6h.5v-.6zM108.1 117.8v.6h.5v-.6zM107 117.8v.6h.6v-.6zM106 117.8v.6h.5v-.6zM104.9 117.8v.6h.6v-.6zM103.9 117.8v.6h.5v-.6zM102.8 117.8v.6h.5v-.6zM101.8 117.8v.6h.5v-.6zM100.7 117.8v.6h.5v-.6zM99.6 117.8v.6h.6v-.6zM98.6 117.8v.6h.5v-.6zM97.5 117.8v.6h.5v-.6zM96.5 117.8v.6h.5v-.6zM95.4 117.8v.6h.5v-.6zM94.3 117.8v.6h.6v-.6zM93.3 117.8v.6h.5v-.6zM92.2 117.8v.6h.6v-.6zM91.2 117.8v.6h.5v-.6zM90.1 117.8v.6h.5v-.6zM89.1 117.8v.6h.5v-.6zM88 117.8v.6h.5v-.6zM86.9 117.8v.6h.6v-.6zM85.9 117.8v.6h.5v-.6zM84.8 117.8v.6h.5v-.6zM83.8 117.8v.6h.5v-.6zM82.7 117.8v.6h.5v-.6zM81.6 117.8v.6h.6v-.6zM80.6 117.8v.6h.5v-.6zM79.5 117.8v.6h.6v-.6zM78.5 117.8v.6h.5v-.6zM77.4 117.8v.6h.5v-.6zM76.4 117.8v.6h.5v-.6zM75.3 117.8v.6h.5v-.6zM74.2 117.8v.6h.6v-.6zM73.2 117.8v.6h.5v-.6zM72.1 117.8v.6h.5v-.6zM71.1 117.8v.6h.5v-.6zM70 117.8v.6h.5v-.6zM68.9 117.8v.6h.6v-.6zM67.9 117.8v.6h.5v-.6zM66.8 117.8v.6h.6v-.6zM65.8 117.8v.6h.5v-.6zM64.7 117.8v.6h.5v-.6zM63.7 117.8v.6h.5v-.6zM62.6 117.8v.6h.5v-.6zM61.5 117.8v.6h.6v-.6zM60.5 117.8v.6h.5v-.6zM59.4 117.8v.6h.5v-.6zM58.4 117.8v.6h.5v-.6zM57.3 117.8v.6h.5v-.6zM56.2 117.8v.6h.6v-.6zM55.2 117.8v.6h.5v-.6zM54.1 117.8v.6h.6v-.6zM53.1 117.8v.6h.5v-.6zM52 117.8v.6h.5v-.6zM51 117.8v.6h.5v-.6zM49.9 117.8v.6h.5v-.6zM48.8 117.8v.6h.6v-.6zM47.8 117.8v.6h.5v-.6zM46.7 117.8v.6h.5v-.6zM45.7 117.8v.6h.5v-.6zM44.6 117.8v.6h.5v-.6zM43.5 117.8v.6h.6v-.6zM41.8 118.1l2.1 1.1v-2.2z"/>
<path d="M237.5 123.6v.6h.5v-.6zM236.4 123.6v.6h.5v-.6zM235.3 123.6v.6h.6v-.6zM234.3 123.6v.6h.5v-.6zM233.2 123.6v.6h.6v-.6zM232.2 123.6v.6h.5v-.6zM231.1 123.6v.6h.5v-.6zM230.1 123.6v.6h.5v-.6zM229 123.6v.6h.5v-.6zM227.9 123.6v.6h.6v-.6zM226.9 123.6v.6h.5v-.6zM225.8 123.6v.6h.6v-.6zM224.8 123.6v.6h.5v-.6zM223.7 123.6v.6h.5v-.6zM222.6 123.6v.6h.6v-.6zM221.6 123.6v.6h.5v-.6zM220.5 123.6v.6h.6v-.6zM219.5 123.6v.6h.5v-.6zM218.4 123.6v.6h.5v-.6zM217.4 123.6v.6h.5v-.6zM216.3 123.6v.6h.5v-.6zM215.2 123.6v.6h.6v-.6zM214.2 123.6v.6h.5v-.6zM213.1 123.7v.5h.6v-.5zM212.1 123.7v.5h.5v-.5zM211 123.7v.5h.5v-.5zM209.9 123.7v.5h.6v-.5zM208.9 123.7v.5h.5v-.5zM207.8 123.7v.5h.6v-.5zM206.8 123.7v.5h.5v-.5zM205.7 123.7v.5h.5v-.5zM204.7 123.7v.5h.5v-.5zM203.6 123.7v.5h.5v-.5zM202.5 123.7v.5h.6v-.5zM201.5 123.7v.5h.5v-.5zM200.4 123.7v.5h.6v-.5zM199.4 123.7v.5h.5v-.5zM198.3 123.7v.5h.5v-.5zM197.2 123.7v.5h.6v-.5zM196.2 123.7v.5h.5v-.5zM195.1 123.7v.5h.6v-.5zM194.1 123.7v.5h.5v-.5zM193 123.7v.5h.5v-.5zM192 123.7v.5h.5v-.5zM190.9 123.7v.5h.5v-.5zM189.8 123.7v.5h.6v-.5zM188.8 123.7v.5h.5v-.5zM187.7 123.7v.5h.6v-.5zM186.7 123.7v.5h.5v-.5zM185.6 123.7v.5h.5v-.5zM184.5 123.7v.5h.6v-.5zM183.5 123.7v.5h.5v-.5zM182.4 123.7v.5h.6v-.5zM181.8 123.7v.5h.1v-.5zM180.7 124a1.06 1.06 0 0 0 2.1 0 1.06 1.06 0 0 0-2.1 0z"/>
<path d="M237.5 120.8v.6h.5v-.6zM236.4 120.8v.6h.5v-.6zM235.3 120.8v.6h.6v-.6zM234.3 120.8v.6h.5v-.6zM233.2 120.8v.6h.6v-.6zM232.2 120.8v.6h.5v-.6zM231.1 120.8v.6h.5v-.6zM230.1 120.8v.6h.5v-.6zM229 120.8v.6h.5v-.6zM227.9 120.8v.6h.6v-.6zM226.9 120.8v.6h.5v-.6zM225.8 120.8v.6h.6v-.6zM224.8 120.8v.6h.5v-.6zM223.7 120.8v.6h.5v-.6zM222.6 120.8v.6h.6v-.6zM221.6 120.8v.6h.5v-.6zM220.5 120.8v.6h.6v-.6zM219.5 120.8v.6h.5v-.6zM218.4 120.8v.6h.5v-.6zM217.4 120.8v.6h.5v-.6zM216.3 120.8v.6h.5v-.6zM215.2 120.8v.6h.6v-.6zM214.2 120.8v.6h.5v-.6zM213.1 120.8v.6h.6v-.6zM212.1 120.8v.6h.5v-.6zM211 120.8v.6h.5v-.6zM209.9 120.8v.6h.6v-.6zM208.9 120.8v.6h.5v-.6zM207.8 120.8v.6h.6v-.6zM206.8 120.8v.6h.5v-.6zM205.7 120.8v.6h.5v-.6zM204.7 120.8v.6h.5v-.6zM203.6 120.8v.6h.5v-.6zM202.5 120.8v.6h.6v-.6zM201.5 120.8v.6h.5v-.6zM200.4 120.8v.6h.6v-.6zM199.4 120.8v.6h.5v-.6zM198.3 120.8v.6h.5v-.6zM197.2 120.8v.6h.6v-.6zM196.2 120.8v.6h.5v-.6zM195.1 120.8v.6h.6v-.6zM194.1 120.8v.6h.5v-.6zM193 120.8v.6h.5v-.6zM192 120.8v.6h.5v-.6zM190.9 120.8v.6h.5v-.6zM189.8 120.8v.6h.6v-.6zM188.8 120.8v.6h.5v-.6zM187.7 120.8v.6h.6v-.6zM186.7 120.8v.6h.5v-.6zM185.6 120.8v.6h.5v-.6zM184.5 120.8v.6h.6v-.6zM183.5 120.8v.6h.5v-.6zM182.4 120.8v.6h.6v-.6zM181.4 120.8v.6h.5v-.6zM180.3 120.8v.6h.5v-.6zM179.3 120.8v.6h.5v-.6zM178.2 120.8v.6h.5v-.6zM177.1 120.8v.6h.6v-.6zM176.1 120.8v.6h.5v-.6zM175 120.8v.6h.6v-.6zM174 120.8v.6h.5v-.6zM172.9 120.8v.6h.5v-.6zM171.8 120.8v.6h.6v-.6zM170.8 120.8v.6h.5v-.6zM169.7 120.8v.6h.6v-.6zM168.7 120.8v.6h.5v-.6zM167.6 120.8v.6h.5v-.6zM166.6 120.8v.6h.5v-.6zM165.5 120.8v.6h.5v-.6zM164.4 120.8v.6h.6v-.6zM163.4 120.8v.6h.5v-.6zM162.3 120.8v.6h.6v-.6zM161.3 120.8v.6h.5v-.6zM160.2 120.8v.6h.5v-.6zM159.1 120.8v.6h.6v-.6zM158.1 120.8v.6h.5v-.6zM157 120.8v.6h.6v-.6zM156 120.8v.6h.5v-.6zM154.9 120.8v.6h.5v-.6zM153.9 120.8v.6h.5v-.6zM152.8 120.8v.6h.5v-.6zM151.7 120.8v.6h.6v-.6zM150.7 120.8v.6h.5v-.6zM149.6 120.8v.6h.6v-.6zM148.6 120.8v.6h.5v-.6zM147.5 120.8v.6h.5v-.6zM146.4 120.8v.6h.6v-.6zM145.4 120.8v.6h.5v-.6zM144.3 120.8v.6h.6v-.6zM143.3 120.8v.6h.5v-.6zM142.2 120.8v.6h.5v-.6zM141.2 120.8v.6h.5v-.6zM140.1 120.8v.6h.5v-.6zM139 120.8v.6h.6v-.6zM138 120.8v.6h.5v-.6zM136.9 120.8v.6h.6v-.6zM135.9 120.8v.6h.5v-.6zM134.8 120.8v.6h.5v-.6zM133.7 120.8v.6h.6v-.6zM132.7 120.8v.6h.5v-.6zM131.6 120.8v.6h.6v-.6zM130.6 120.8v.6h.5v-.6zM129.5 120.8v.6h.5v-.6zM128.5 120.8v.6h.5v-.6zM127.4 120.8v.6h.5v-.6zM126.3 120.8v.6h.6v-.6zM125.3 120.8v.6h.5v-.6zM124.2 120.8v.6h.6v-.6zM123.2 120.8v.6h.5v-.6zM122.1 120.8v.6h.5v-.6zM121 120.8v.6h.6v-.6zM120 120.8v.6h.5v-.6zM118.9 120.8v.6h.6v-.6zM117.9 120.8v.6h.5v-.6zM116.8 120.8v.6h.5v-.6zM115.8 120.8v.6h.5v-.6zM114.2 121.1a1.06 1.06 0 0 0 2.1 0 1.06 1.06 0 0 0-2.1 0z"/>
<path d="M338 125.8v.5h.5v-.5zM336.9 125.8v.5h.6v-.5zM335.9 125.8v.5h.5v-.5zM334.8 125.8v.5h.5v-.5zM333.8 125.8v.5h.5v-.5zM332.7 125.8v.5h.5v-.5zM331.6 125.8v.5h.6v-.5zM330.6 125.8v.5h.5v-.5zM329.5 125.8v.5h.6v-.5zM328.5 125.8v.5h.5v-.5zM327.4 125.8v.5h.5v-.5zM326.4 125.8v.5h.5v-.5zM325.3 125.8v.5h.5v-.5zM324.2 125.8v.5h.6v-.5zM323.2 125.8v.5h.5v-.5zM322.1 125.8v.5h.5v-.5zM321.1 125.8v.5h.5v-.5zM320 125.8v.5h.5v-.5zM318.9 125.8v.5h.6v-.5zM317.9 125.8v.5h.5v-.5zM316.8 125.8v.5h.6v-.5zM315.8 125.8v.5h.5v-.5zM314.7 125.8v.5h.5v-.5zM313.7 125.8v.5h.5v-.5zM312.6 125.8v.5h.5v-.5zM311.5 125.8v.5h.6v-.5zM310.5 125.8v.5h.5v-.5zM309.4 125.8v.5h.5v-.5zM308.4 125.8v.5h.5v-.5zM307.3 125.8v.5h.5v-.5zM306.2 125.8v.5h.6v-.5zM305.2 125.8v.5h.5v-.5zM304.1 125.8v.5h.6v-.5zM303.1 125.8v.5h.5v-.5zM302 125.8v.5h.5v-.5zM301 125.8v.5h.5v-.5zM299.9 125.8v.5h.5v-.5zM298.8 125.8v.5h.6v-.5zM297.8 125.8v.5h.5v-.5zM296.7 125.8v.5h.5v-.5zM295.7 125.8v.5h.5v-.5zM294.6 125.8v.5h.5v-.5zM293.5 125.8v.5h.6v-.5zM292.5 125.8v.5h.5v-.5zM291.4 125.8v.5h.6v-.5zM290.4 125.8v.5h.5v-.5zM289.3 125.8v.5h.5v-.5zM288.3 125.8v.5h.5v-.5zM287.2 125.8v.5h.5v-.5zM286.1 125.8v.5h.6v-.5zM285.1 125.8v.5h.5v-.5zM284 125.8v.5h.5v-.5zM283 125.8v.5h.5v-.5zM281.9 125.8v.5h.5v-.5zM280.8 125.8v.5h.6v-.5zM279.8 125.8v.5h.5v-.5zM278.7 125.8v.5h.6v-.5zM277.7 125.8v.5h.5v-.5zM276.6 125.8v.5h.5v-.5zM275.6 125.8v.5h.5v-.5zM274.5 125.8v.5h.5v-.5zM273.4 125.8v.5h.6v-.5zM272.4 125.8v.5h.5v-.5zM271.3 125.8v.5h.5v-.5zM270.3 125.8v.5h.5v-.5zM269.2 125.8v.5h.5v-.5zM268.1 125.8v.5h.6v-.5zM267.1 125.8v.5h.5v-.5zM266 125.8v.5h.6v-.5zM265 125.8v.5h.5v-.5zM263.9 125.8v.5h.5v-.5zM262.9 125.8v.5h.5v-.5zM261.8 125.8v.5h.5v-.5zM260.7 125.8v.5h.6v-.5zM259.7 125.8v.5h.5v-.5zM258.6 125.8v.5h.5v-.5zM257.6 125.8v.5h.5v-.5zM256.5 125.8v.5h.5v-.5zM255.4 125.8v.5h.6v-.5zM254.4 125.8v.5h.5v-.5zM253.3 125.8v.5h.6v-.5zM252.3 125.8v.5h.5v-.5zM251.2 125.8v.5h.5v-.5zM250.2 125.8v.5h.5v-.5zM249.1 125.8v.5h.5v-.5zM248 125.8v.5h.6v-.5zM247 125.8v.5h.5v-.5zM245.9 125.8v.5h.5v-.5zM244.9 125.8v.5h.5v-.5zM243.8 125.8v.5h.5v-.5zM338.2 125v2.1l2.1-1.1z"/>
</g>
<g font-size="8.5">
<text x="317.1" y="8.2">Outcomes</text>
<text x="2.6" y="21.5">Eligibility</text>
<text x="2.6" y="87.6">Exposure</text>
<text x="2.6" y="128">Adjustment</text>
</g>
<g font-size="4.9">
<text x="180.4" y="7">Prior data source enrollment</text>
<text x="217.6" y="14.8">≥365 days</text>
<text x="285.7" y="13.3">(Cardiovascular events and safety)</text>
<text x="133.1" y="22.8">≥1 T2DM Dx and no type 1 or secondary diabetes Dx</text>
<text x="190.6" y="30.5">Any time prior to 0 days</text>
<text x="243.7" y="33.3">● 3- / 4-point MACE</text>
<text x="165.5" y="38.3">No observed history of the outcome</text>
<text x="243.7" y="40.3">● Individual CV events, revascularization, etc.</text>
<text x="190.4" y="46.1">Any time prior to 0 days</text>
<text x="243.7" y="47.3">● Hypoglycemia, UTI, cancer</text>
<text x="131.1" y="54">* ≥ 90 days metformin and &lt; 30 days insulin exposure</text>
<text x="243.7" y="54.4">● Many patient-centered safety outcomes</text>
<text x="89.7" y="61.9">* Additional cohorts with no prior metformin</text>
<text x="190.7" y="61.7">Any time prior to 0 days</text>
<text x="71.2" y="69.3">Subgroup inclusion criteria: age, gender, race, cardiovascular risk, renal impairment</text>
<text x="190.3" y="77">Any time prior to 0 days</text>
<text x="243.9" y="73.2">Censoring:</text>
<text x="246.1" y="79.2">Intent-to-treat: data disenrollment, death, outcome-</text>
<text x="125.8" y="87.7">* No observed Rx for any other antihyperglycemic agent</text>
<text x="246.1" y="85.3">of-interest (above)</text>
<text x="112.6" y="95.8">* Except metformin</text>
<text x="190.7" y="95.4">Any time prior to 0 days</text>
<text x="246.1" y="91.2">On-treatment: +Rx discontinuation (+/- escalation)</text>
<text x="2.3" y="96.1">(DPP4Is, GLP1RAs, SGLT2Is, SUs)</text>
<text x="244.1" y="102.6">Calibration for residual systematic error:</text>
<text x="244.1" y="108.6">● Up to 50 negative control (falsification) outcomes</text>
<text x="46.4" y="115.7">Covariate assessment: conditions, drugs, procedures, measurements, devices, and observations</text>
<text x="62.7" y="122.7">Any time prior to 0 days</text>
<text x="148.6" y="125.6">-365 to 0 days</text>
<text x="245.9" y="123.7">Follow-up</text>
<text x="208.4" y="129.1">-180 to 0 days</text>
<text x="245.9" y="131.5">+1 to end of data availability</text>
<text x="2.3" y="136.1">(Propensity score matching/stratification with large-scale cohort balance and empirical equipoise diagnostics)</text>
<text x="183.1" y="146.8">First observed Rx for target or comparator drug or drug-class</text>
</g>
<g font-size="3.5">
<text x="13.1" y="70.3">Heterogeneity</text>
<text x="17.4" y="74.5">trial only</text>
<text x="2.9" y="103">4 class / 6 comparisons (Class-vs-Class and Heterogeneity Trial); 22 drugs / 231 comparisons (Drug-vs-Drug and Heterogeneity Trial)</text>
</g>
</svg>
